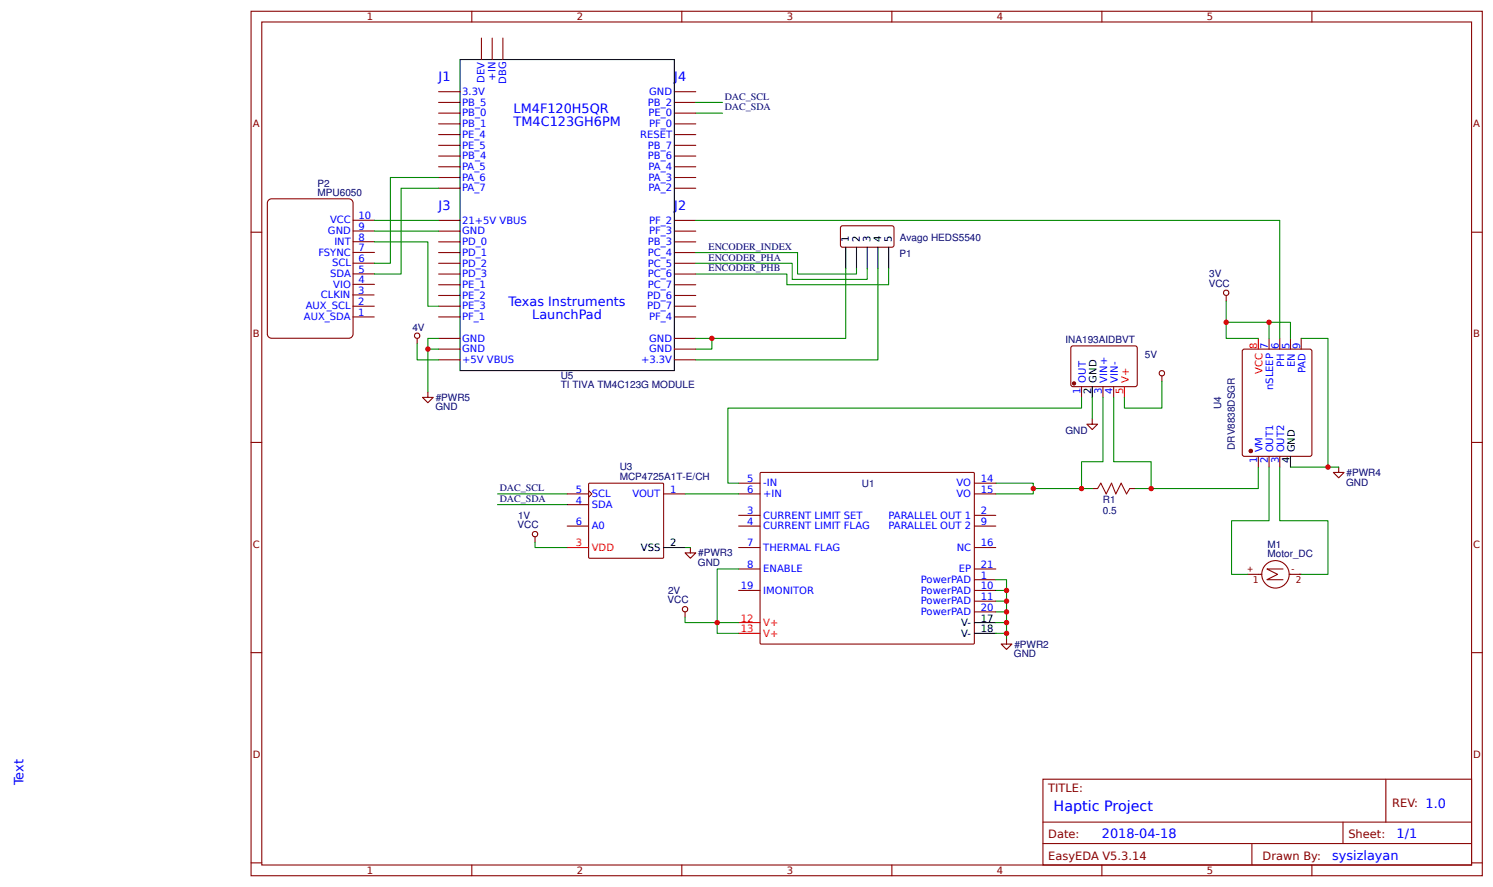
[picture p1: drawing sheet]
<svg xmlns="http://www.w3.org/2000/svg" width="369mm" height="219mm" viewBox="0 0 369 219" stroke-linecap="round" stroke-linejoin="round" font-family="sans-serif">
<g fill="none" stroke="#800" stroke-width=".26">
<path d="M62 2.8h304v213.2h-304zM64.6 5.4h298.8v208h-298.8zM116.5 2.8v2.6M118.9 9.4v5.3M121.5 9.4v5.3M124.2 9.4v5.3M168.4 2.8v2.6M220.2 2.8v2.6M272.1 2.8v2.6M323.9 2.8v2.6M108.3 22.6h5.3M108.3 25.3h5.3"/>
<path d="M108.3 27.9h5.3M108.3 30.6h5.3M108.3 33.2h5.3M108.3 35.9h5.3M108.3 38.5h5.3M166.5 22.6h5.3M166.5 25.3h5.3M166.5 27.9h5.3M166.5 30.6h5.3M166.5 33.2h5.3M166.5 35.9h5.3M166.5 38.5h5.3"/>
<path d="M62 57.3h2.6M108.3 41.1h5.3M108.3 43.8h5.3M108.3 46.4h5.3M108.3 54.4h5.3M108.3 57h5.3M108.3 59.7h5.3M166.5 41.1h5.3M166.5 43.8h5.3M166.5 46.4h5.3M166.5 54.4h5.3M166.5 57h5.3"/>
<path d="M166.5 59.7h5.3M207.6 56l.4-.3 12.5 .1 .2 .4v4.5l-.5 .3-12.4-.1-.3-.4zM363.4 57.3h2.6M108.3 62.3h5.3M108.3 65h5.3M108.3 67.6h5.3M108.3 70.2h5.3M108.3 72.9h5.3M108.3 75.5h5.3M108.3 78.2h5.3M166.5 62.3h5.3M166.5 65h5.3"/>
<path d="M166.5 67.6h5.3M166.5 70.2h5.3M166.5 72.9h5.3M166.5 75.5h5.3M166.5 78.2h5.3M108.3 83.5h5.3M108.3 86.1h5.3M108.3 88.8h5.3M166.5 83.5h5.3M166.5 86.1h5.3M166.5 88.8h5.3M264.5 85.6l.4-.3 15.6 .1 .3 .5-.1 9.2-.4 .3-15.6-.1-.3-.4z"/>
<path d="M267 95.4v2.6M272.3 95.4v2.6M275 95.4v2.6M306.8 86.4l.5-.3h16.1l.5 .3v25.7l-.2 .4-16.4 .1-.5-.3zM313.3 83.5v2.6M316 83.5v2.6M318.6 83.5v2.6M321.3 83.5v2.6M62 109.1h2.6M145.5 119.2h18.1l.2 .1 .1 18.2-.2 .2h-18.1l-.2-.1-.1-18.1zM182.4 119.2h5.3M187.8 116.6h52.7l.1 .2v42l-.3 .1-52.5-.1-.1-.2v-41.8z"/>
<path d="M240.6 119.2h5.3M310.7 112.6v2.6M313.3 112.6v2.6M316 112.6v2.6M363.4 109.1h2.6M140 129.8h5.3M140 121.8h5.3M140 124.5h5.3M145.3 121l.8 .8-.8 .8M163.9 121.8h5.2M182.4 127.1h5.3M182.4 129.8h5.3"/>
<path d="M182.4 121.8h5.3M182.4 135.1h5.3M240.6 127.1h5.3M240.6 129.8h5.3M240.6 121.8h5.3M240.6 135.1h5.3M269.7 120.5h1.3M279 120.5h1.3M182.4 140.4h5.3M182.4 145.7h5.3M240.6 143h5.3M240.6 140.4h5.3"/>
<path d="M240.6 145.7h5.3M240.6 148.3h5.3M240.6 150.9h5.3M62 161h2.6M363.4 161h2.6M257.5 192.2h105.9v21.2h-105.9zM342.2 192.2v10.6M62 212.9h2.6M116.5 213.4v2.6M168.4 213.4v2.6M220.2 213.4v2.6M257.5 202.8h105.9"/>
<path d="M257.5 208.1h105.9M272.1 213.4v2.6M309.1 208.1v5.3M323.9 213.4v2.6M331.6 202.8v5.3M363.4 212.9h2.6"/>
</g>
<path d="M277.6 95.4v2.6M310.7 83.5v2.6M140 135.1h5.3M182.4 153.6h5.3M182.4 156.2h5.3" fill="none" stroke="#f00" stroke-width=".26"/>
<path d="M113.6 14.7h52.9v76.7h-52.9zM208.8 61v5.3M211.5 61v5.3M214.1 61v5.3M216.8 61v5.3M219.4 61v5.3M269.7 95.4v2.6M318.6 112.6v2.6M163.9 135.1h5.2M240.6 153.6h5.3M240.6 156.2h5.3" fill="none" stroke="#000" stroke-width=".26"/>
<g fill="#800" stroke="#800" stroke-width=".26">
<circle cx="265.2" cy="94.6" r=".4"/>
<circle cx="308.8" cy="111.3" r=".4"/>
</g>
<path d="M271 120.5l.8-1.3 1.3 2.6 1.4-2.6 1 2.6 1.3-2.6 1.4 2.6 .8-1.3" fill="none" stroke="#a00000" stroke-width=".26"/>
<g fill="none" stroke="#080" stroke-width=".26">
<path d="M171.8 54.4h144.2v29.1M171.8 62.3h25.1v5.3h14.6v-1.3M171.8 65h23.8v3.9h18.5v-2.6M208.8 66.3v17.2h-37M216.8 66.3v22.5h-45M219.4 66.3v3.9h-25.1v-2.6h-22.5M302.8 74.2v9.3h7.9M302.8 79.5h15.8v4M313.3 79.5v4M103 84.8v4h5.3M105.6 86.1v10.6M108.3 83.5h-2.7v2.6h2.7"/>
<path d="M175.8 83.5v2.6h-4M272.3 98v15.9h-5.3v6.6M275 98v15.9h9.2v6.6h-3.9M321.3 83.5h6.6v31.7M245.9 119.2h9.2v2.6h-9.2M310.7 115.2v5.3h-26.5M313.3 115.2v13.3h-9.2v13.2h4M316 115.2v13.3h11.9v13.2h-6.6M318.6 115.2h11.9M132.1 133.7v1.4h7.9M169.1 135.1h1.4M169.1 121.8h13.3"/>
<path d="M255.1 120.5h14.6M182.4 153.6h-5.3v2.6h5.3M182.4 140.4h-5.3v13.2h-8v-1.3M245.9 143h2.6v14.6M245.9 145.7h2.6M245.9 148.3h2.6M245.9 150.9h2.6M245.9 153.6h2.6M245.9 156.2h2.6"/>
</g>
<g fill="none" stroke="#840000" stroke-width=".26">
<path d="M302.8 72.9v1.3M303.4 72.2a.66 .66 0 0 0-.9-.6 .66 .66 0 0 0-.1 1.2 .66 .66 0 0 0 1-.5M103 83.5v1.3M103.7 82.8a.66 .66 0 0 0-1-.6 .66 .66 0 0 0-.1 1.1 .66 .66 0 0 0 1.1-.4M105.6 96.7v1.3h1.4l-1.4 1.4-1.3-1.4h1.3M286.9 92.7v1.4M287.5 92.1a.66 .66 0 0 0-.9-.6 .66 .66 0 0 0-.1 1.1 .66 .66 0 0 0 1-.4M269.7 103.3v1.3h1.3l-1.3 1.4-1.3-1.4h1.3M330.5 115.2v1.3h1.4l-1.4 1.4-1.3-1.4h1.3M132.1 132.4v1.3M132.8 131.8a.66 .66 0 0 0-1-.6 .66 .66 0 0 0-.1 1.1 .66 .66 0 0 0 1.1-.4M170.5 135.1v1.3h1.3l-1.3 1.3-1.4-1.3h1.4"/>
<path d="M314.9 138.3a3.4 3.4 0 0 0-3 4.8 3.4 3.4 0 0 0 5.6 .7 3.4 3.4 0 0 0-1.7-5.4l-.7-.1M169.1 150.9v1.4M169.8 150.3a.66 .66 0 0 0-.9-.6 .66 .66 0 0 0-.2 1.1 .66 .66 0 0 0 1.1-.4M248.5 157.6v1.3h1.3l-1.3 1.3-1.3-1.3h1.3M308.1 141.7h3.4M316.8 140.4h-4l2.7 1.3-2.7 1.3h4M318.3 141.7h3"/>
</g>
<path d="M66.4 49.2l.7-.2h19a1.06 1.06 0 0 1 1.1 1.1v32.3a1.06 1.06 0 0 1-1.1 1h-19a1.06 1.06 0 0 1-1.1-1v-32.3z" fill="#fff" stroke="#800000" stroke-width=".26"/>
<path d="M87.2 59.6h5.3M87.2 57h5.3M87.2 54.3h5.3M87.1 72.8h5.3M87.1 78.2h5.3M87.1 75.5h5.3M87.2 70.1h5.3M87.2 67.6h5.3M87.2 64.9h5.3M87.2 62.3h5.3" fill="none" stroke="#800" stroke-width=".26"/>
<path d="M171.8 25.3h6.6M171.8 27.9h6.6M92.5 54.3l15.8 .1M92.5 57h15.8M92.5 59.6l13.1 .1v15.8h2.7M108.3 43.8h-11.9v21.2l-3.9-.1M108.3 46.4h-9.3v21.2h-6.5M267 98v2.7h-87.3v18.5h2.7M269.7 98v5.3M286.9 94.1v6.6h-9.3v-2.7M122.8 121.8h17.2M122.8 124.5h17.2" fill="none" stroke="#080" stroke-width=".26"/>
<g fill="#c00">
<circle cx="313.3" cy="79.5" r=".66"/>
<circle cx="302.8" cy="79.5" r=".66"/>
<circle cx="267" cy="120.5" r=".66"/>
<circle cx="248.5" cy="153.6" r=".66"/>
<circle cx="248.5" cy="148.3" r=".66"/>
<circle cx="177.1" cy="153.6" r=".66"/>
<circle cx="248.5" cy="145.7" r=".66"/>
<circle cx="248.5" cy="150.9" r=".66"/>
<circle cx="248.5" cy="156.2" r=".66"/>
<circle cx="255.1" cy="120.5" r=".66"/>
<circle cx="284.2" cy="120.5" r=".66"/>
<circle cx="327.9" cy="115.2" r=".66"/>
<circle cx="105.6" cy="86.1" r=".66"/>
<circle cx="175.8" cy="83.5" r=".66"/>
</g>
<text font-size="3.5" fill="#00f" x="260.2" y="200.2">Haptic Project</text>
<g font-size="3.2" fill="#00f">
<text x="108.3" y="20">J1</text>
<text x="166.5" y="20">J4</text>
<text x="126.8" y="27.9">LM4F120H5QR</text>
<text x="126.8" y="31.1">TM4C123GH6PM</text>
<text x="108.3" y="51.7">J3</text>
<text x="166.5" y="51.7">J2</text>
<text x="125.6" y="75.5">Texas Instruments</text>
<text x="131.4" y="78.7">LaunchPad</text>
<text x="5.8" y="193.7" transform="rotate(-90 5.8 193.7)">Text</text>
<text x="272.1" y="206.8">2018-04-18</text>
<text x="344.8" y="206.8">1/1</text>
<text x="329" y="212.1">sysizlayan</text>
</g>
<g font-size="2.8" fill="#800">
<text x="258.8" y="195.4">TITLE:</text>
<text x="343.8" y="199.1">REV: 1.0</text>
<text x="258.8" y="206.8">Date:</text>
<text x="332.9" y="206.8">Sheet:</text>
<text x="258.8" y="212.1">EasyEDA V5.3.14</text>
<text x="311.8" y="212.1">Drawn By:</text>
</g>
<g font-size="2.5" fill="#800">
<text x="90.6" y="5">1</text>
<text x="142.4" y="5">2</text>
<text x="194.3" y="5">3</text>
<text x="246.1" y="5">4</text>
<text x="298" y="5">5</text>
<text x="62.4" y="31.4">A</text>
<text x="363.7" y="31.4">A</text>
<text x="62.4" y="83.2">B</text>
<text x="363.7" y="83.2">B</text>
<text x="62.4" y="135.1">C</text>
<text x="363.7" y="135.1">C</text>
<text x="62.4" y="186.9">D</text>
<text x="363.7" y="186.9">D</text>
<text x="90.6" y="215.6">1</text>
<text x="142.4" y="215.6">2</text>
<text x="194.3" y="215.6">3</text>
<text x="246.1" y="215.6">4</text>
<text x="298" y="215.6">5</text>
</g>
<g font-size="2.5" fill="#00f">
<text x="114.1" y="23.4">3.3V</text>
<text x="119.7" y="20.4" transform="rotate(-90 119.7 20.4)">DEV</text>
<text x="122.3" y="19.9" transform="rotate(-90 122.3 19.9)">+IN</text>
<text x="125" y="20.7" transform="rotate(-90 125 20.7)">DBG</text>
<text x="160.3" y="23.4">GND</text>
<text x="114.1" y="26.1">PB_5</text>
<text x="114.1" y="28.7">PB_0</text>
<text x="160" y="26.1">PB_2</text>
<text x="160.1" y="28.7">PE_0</text>
<text x="114.1" y="31.4">PB_1</text>
<text x="114.1" y="34">PE_4</text>
<text x="158.1" y="34">RESET</text>
<text x="160.3" y="31.4">PF_0</text>
<text x="114.1" y="36.6">PE_5</text>
<text x="114.1" y="39.3">PB_4</text>
<text x="114.1" y="41.9">PA_5</text>
<text x="160" y="39.3">PB_6</text>
<text x="160" y="36.6">PB_7</text>
<text x="160.1" y="41.9">PA_4</text>
<text x="114.1" y="44.6">PA_6</text>
<text x="114.1" y="47.2">PA_7</text>
<text x="160.1" y="47.2">PA_2</text>
<text x="160.1" y="44.6">PA_3</text>
<text x="81" y="57.8">GND</text>
<text x="81.5" y="55.1">VCC</text>
<text x="88.5" y="59.4">8</text>
<text x="88.5" y="56.7">9</text>
<text x="88.5" y="54.1">10</text>
<text x="114.1" y="55.2">21+5V VBUS</text>
<text x="114.1" y="57.8">GND</text>
<text x="160.3" y="57.8">PF_3</text>
<text x="160.3" y="55.2">PF_2</text>
<text x="78.6" y="63.1">FSYNC</text>
<text x="82" y="65.7">SCL</text>
<text x="82.6" y="60.4">INT</text>
<text x="88.5" y="64.7">6</text>
<text x="88.5" y="62">7</text>
<text x="114.1" y="60.5">PD_0</text>
<text x="114.1" y="63.1">PD_1</text>
<text x="114.1" y="65.7">PD_2</text>
<text x="159.9" y="65.7">PC_5</text>
<text x="159.9" y="63.1">PC_4</text>
<text x="160" y="60.5">PB_3</text>
<text x="81.5" y="68.4">SDA</text>
<text x="82.3" y="70.9">VIO</text>
<text x="88.5" y="69.9">4</text>
<text x="88.5" y="67.3">5</text>
<text x="114.1" y="68.4">PD_3</text>
<text x="114.1" y="71">PE_1</text>
<text x="159.9" y="71">PC_7</text>
<text x="159.9" y="68.4">PC_6</text>
<text x="75.5" y="76.3">AUX_SCL</text>
<text x="79.2" y="73.6">CLKIN</text>
<text x="88.4" y="72.5">3</text>
<text x="88.4" y="77.9">1</text>
<text x="88.4" y="75.3">2</text>
<text x="114.1" y="73.7">PE_2</text>
<text x="114.1" y="76.3">PE_3</text>
<text x="159.8" y="76.3">PD_7</text>
<text x="159.8" y="73.7">PD_6</text>
<text x="75.1" y="79">AUX_SDA</text>
<text x="114.1" y="79">PF_1</text>
<text x="160.3" y="79">PF_4</text>
<text x="114.1" y="84.3">GND</text>
<text x="114.1" y="86.9">GND</text>
<text x="114.1" y="89.6">+5V VBUS</text>
<text x="158.3" y="89.6">+3.3V</text>
<text x="160.3" y="84.3">GND</text>
<text x="160.3" y="86.9">GND</text>
<text x="313.1" y="86" transform="rotate(-90 313.1 86)">7</text>
<text x="315.7" y="86" transform="rotate(-90 315.7 86)">6</text>
<text x="318.4" y="86" transform="rotate(-90 318.4 86)">5</text>
<text x="321" y="86" transform="rotate(-90 321 86)">9</text>
<text x="268.1" y="94.4" transform="rotate(-90 268.1 94.4)">OUT</text>
<text x="273.4" y="94.4" transform="rotate(-90 273.4 94.4)">VIN+</text>
<text x="276" y="94.4" transform="rotate(-90 276 94.4)">VIN-</text>
<text x="317.1" y="90.4" transform="rotate(-90 317.1 90.4)">PH</text>
<text x="319.7" y="90.5" transform="rotate(-90 319.7 90.5)">EN</text>
<text x="322.3" y="92" transform="rotate(-90 322.3 92)">PAD</text>
<text x="266.8" y="97.1" transform="rotate(-90 266.8 97.1)">1</text>
<text x="272.1" y="97.1" transform="rotate(-90 272.1 97.1)">3</text>
<text x="274.7" y="97.1" transform="rotate(-90 274.7 97.1)">4</text>
<text x="314.4" y="96.2" transform="rotate(-90 314.4 96.2)">nSLEEP</text>
<text x="311.8" y="111.6" transform="rotate(-90 311.8 111.6)">VM</text>
<text x="314.4" y="111.6" transform="rotate(-90 314.4 111.6)">OUT1</text>
<text x="317.1" y="111.6" transform="rotate(-90 317.1 111.6)">OUT2</text>
<text x="184.5" y="118.9">5</text>
<text x="188.5" y="120">-IN</text>
<text x="236.2" y="120">VO</text>
<text x="242.2" y="118.9">14</text>
<text x="310.4" y="114.3" transform="rotate(-90 310.4 114.3)">1</text>
<text x="313.1" y="114.3" transform="rotate(-90 313.1 114.3)">2</text>
<text x="315.7" y="114.3" transform="rotate(-90 315.7 114.3)">3</text>
<text x="142.2" y="124.2">4</text>
<text x="142.2" y="121.6">5</text>
<text x="146.1" y="125.3">SDA</text>
<text x="146.1" y="122.6">SCL</text>
<text x="156.2" y="122.6">VOUT</text>
<text x="165.4" y="121.6">1</text>
<text x="184.5" y="121.6">6</text>
<text x="188.5" y="122.6">+IN</text>
<text x="236.2" y="122.6">VO</text>
<text x="242.2" y="121.6">15</text>
<text x="142.2" y="129.5">6</text>
<text x="146.1" y="130.6">A0</text>
<text x="184.5" y="126.9">3</text>
<text x="184.5" y="129.5">4</text>
<text x="188.5" y="127.9">CURRENT LIMIT SET</text>
<text x="188.5" y="130.6">CURRENT LIMIT FLAG</text>
<text x="219.4" y="127.9">PARALLEL OUT 1</text>
<text x="219.4" y="130.6">PARALLEL OUT 2</text>
<text x="242.2" y="126.9">2</text>
<text x="242.2" y="129.5">9</text>
<text x="184.5" y="134.8">7</text>
<text x="188.5" y="135.9">THERMAL FLAG</text>
<text x="236.2" y="135.9">NC</text>
<text x="242.2" y="134.8">16</text>
<text x="184.5" y="140.1">8</text>
<text x="188.5" y="141.2">ENABLE</text>
<text x="227.4" y="143.8">PowerPAD</text>
<text x="236.7" y="141.2">EP</text>
<text x="242.2" y="142.7">1</text>
<text x="242.2" y="140.1">21</text>
<text x="182.9" y="145.4">19</text>
<text x="188.5" y="146.4">IMONITOR</text>
<text x="227.4" y="146.4">PowerPAD</text>
<text x="227.4" y="149.1">PowerPAD</text>
<text x="242.2" y="145.4">10</text>
<text x="242.2" y="148">11</text>
<text x="227.4" y="151.7">PowerPAD</text>
<text x="242.2" y="150.7">20</text>
</g>
<g font-size="2.5" fill="#000080">
<text x="178.9" y="24.6">DAC_SCL</text>
<text x="178.9" y="27.3">DAC_SDA</text>
<text x="78.4" y="46">P2</text>
<text x="78.4" y="48.2">MPU6050</text>
<text x="222.2" y="59.5">Avago HEDS5540</text>
<text x="175" y="61.6">ENCODER_INDEX</text>
<text x="175" y="64.3">ENCODER_PHA</text>
<text x="222.1" y="63.5">P1</text>
<text x="175" y="66.9">ENCODER_PHB</text>
<text x="298.4" y="70.8">VCC</text>
<text x="298.6" y="68.4">3V</text>
<text x="101.8" y="81.8">4V</text>
<text x="263.1" y="84.7">INA193AIDBVT</text>
<text x="282.7" y="88.2">5V</text>
<text x="138.4" y="95.7">TI TIVA TM4C123G MODULE</text>
<text x="138.4" y="93.5">U5</text>
<text x="107.5" y="101.2">GND</text>
<text x="107.6" y="98.9">#PWR5</text>
<text x="301.5" y="101" transform="rotate(-90 301.5 101)">U4</text>
<text x="263.1" y="107.2">GND</text>
<text x="304.9" y="111" transform="rotate(-90 304.9 111)">DRV8838DSGR</text>
<text x="153" y="118.4">MCP4725A1T-E/CH</text>
<text x="153" y="116">U3</text>
<text x="332.4" y="119.8">GND</text>
<text x="332.5" y="117.4">#PWR4</text>
<text x="123.4" y="121.2">DAC_SCL</text>
<text x="123.4" y="123.8">DAC_SDA</text>
<text x="212.8" y="120.1">U1</text>
<text x="272.3" y="124.1">R1</text>
<text x="127.8" y="130.3">VCC</text>
<text x="127.9" y="127.9">1V</text>
<text x="272.3" y="126.7">0.5</text>
<text x="172.4" y="137.3">#PWR3</text>
<text x="313" y="137.5">Motor_DC</text>
<text x="313" y="135.1">M1</text>
<text x="172.3" y="139.6">GND</text>
<text x="164.8" y="148.8">VCC</text>
<text x="165" y="146.4">2V</text>
<text x="250.5" y="159.8">#PWR2</text>
<text x="250.4" y="162.1">GND</text>
</g>
<g font-size="2.5">
<text x="209.6" y="59.7" transform="rotate(-90 209.6 59.7)">1</text>
<text x="212.3" y="59.7" transform="rotate(-90 212.3 59.7)">2</text>
<text x="214.9" y="59.7" transform="rotate(-90 214.9 59.7)">3</text>
<text x="217.6" y="59.7" transform="rotate(-90 217.6 59.7)">4</text>
<text x="220.2" y="59.7" transform="rotate(-90 220.2 59.7)">5</text>
<text x="270.7" y="94.4" transform="rotate(-90 270.7 94.4)">GND</text>
<text x="269.4" y="97.1" transform="rotate(-90 269.4 97.1)">2</text>
<text x="319.7" y="111.6" transform="rotate(-90 319.7 111.6)">GND</text>
<text x="318.4" y="114.3" transform="rotate(-90 318.4 114.3)">4</text>
<text x="158.2" y="135.9">VSS</text>
<text x="165.4" y="134.8">2</text>
<text x="237.4" y="154.4">V-</text>
<text x="242.2" y="153.3">17</text>
<text x="242.2" y="156">18</text>
<text x="237.4" y="157">V-</text>
</g>
<g font-size="2.5" fill="#f00">
<text x="310.4" y="86" transform="rotate(-90 310.4 86)">8</text>
<text x="278.7" y="94.4" transform="rotate(-90 278.7 94.4)">V+</text>
<text x="311.8" y="92.2" transform="rotate(-90 311.8 92.2)">VCC</text>
<text x="277.4" y="97.1" transform="rotate(-90 277.4 97.1)">5</text>
<text x="142.2" y="134.8">3</text>
<text x="146.1" y="135.9">VDD</text>
<text x="182.9" y="153.3">12</text>
<text x="182.9" y="156">13</text>
<text x="188.5" y="154.4">V+</text>
<text x="188.5" y="157">V+</text>
</g>
<g font-size="2.3" fill="#840000">
<text x="308" y="141.2">+</text>
<text x="309.4" y="143.9">1</text>
<text x="318.6" y="141.2">-</text>
<text x="320" y="143.9">2</text>
</g>
</svg>
